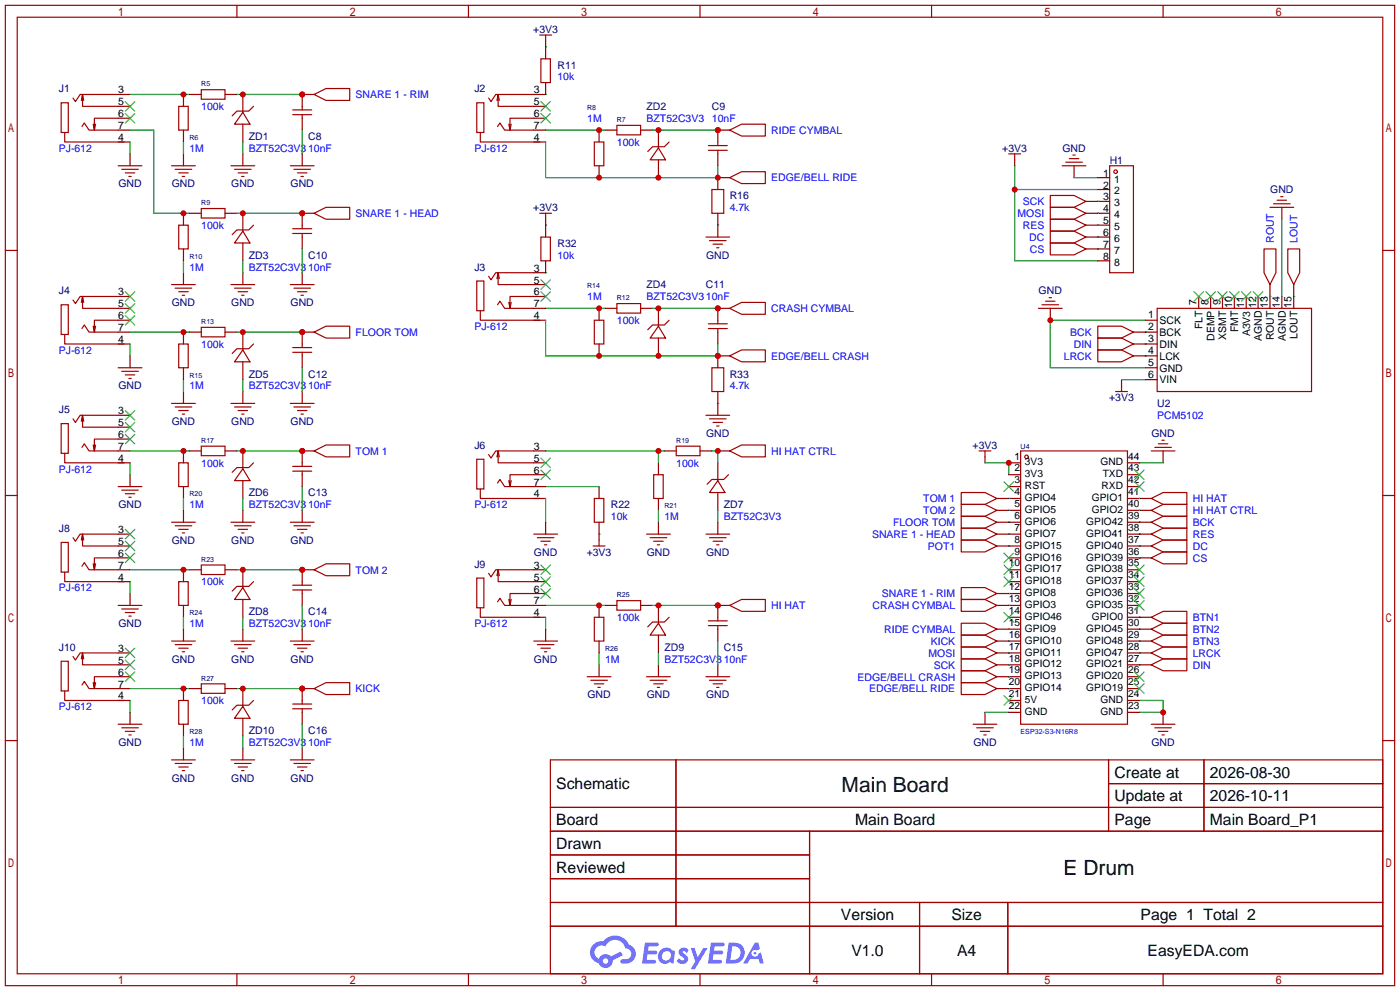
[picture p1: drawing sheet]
<svg xmlns="http://www.w3.org/2000/svg" width="299mm" height="212mm" viewBox="0 0 299 212" stroke-linecap="round" stroke-linejoin="round" font-family="sans-serif">
<g fill="none" stroke="#a10000" stroke-width=".25">
<path d="M1.1 1.1h297.2v209.6h-297.2zM3.7 3.7h292.1v204.5h-292.1zM50.7 1.1v2.6M100.2 1.1v2.6M149.7 1.1v2.6M199.3 1.1v2.6M248.8 1.1v2.6M1.1 53.5h2.6M295.8 53.5h2.5M1.1 105.9h2.6M295.8 105.9h2.5M1.1 158.3h2.6"/>
<path d="M295.8 158.3h2.5M117.7 162.4h178.1v45.8h-178.1zM117.7 172.6h178.1M117.7 177.7h178.1M144.6 162.4v35.6M173.2 177.7v30.5M237.1 162.4v15.3M237.1 167.5h58.7M257.5 162.4v15.3M117.7 182.8h55.5M117.7 192.9h178.1M117.7 187.8h55.5"/>
<path d="M117.7 198h178.1M196.7 192.9v15.3M215.6 192.9v15.3M50.7 208.2v2.5M100.2 208.2v2.5M149.7 208.2v2.5M199.3 208.2v2.5M248.8 208.2v2.5"/>
</g>
<g fill="#5487ff">
<path d="M145.5 202.8a1.3 1.3 0 0 1 1.8 .3l-.4 .6a.54 .54 0 0 0-.9-.2l.1 .2a1.28 1.28 0 0 1 .8 2 1.53 1.53 0 0 1-2.2-.3l.5-.6 .8 .5a.31 .31 0 0 0 .4-.3 .31 .31 0 0 0-.3-.3 1.12 1.12 0 0 1-.6-1.9z"/>
<path d="M147.7 202.7h.9l.7 1.9 1.1-1.9h.9l-2.7 4.5h-.9l1-1.7z"/>
<path d="M138 201.5h1.6a1.31 1.31 0 0 1 1.2 .2 .4 .4 0 0 1-.3 .6h-1.8l-.1 .9h1.6a.4 .4 0 0 1 .4 .4 .4 .4 0 0 1-.4 .4h-1.7l-.2 1.2h1.4a.46 .46 0 0 1 .5 .1 .46 .46 0 0 1 .1 .5l-.3 .2h-2.7z"/>
<path d="M152.1 201.5h1.6a1.32 1.32 0 0 1 1.3 .2 .39 .39 0 0 1-.4 .6h-1.7l-.2 .9h1.7a.4 .4 0 0 1 .3 .4 .4 .4 0 0 1-.4 .4h-1.7l-.2 1.2h1.4a.46 .46 0 0 1 .5 .1 .46 .46 0 0 1 .1 .5l-.3 .2h-2.7z"/>
<path d="M161.5 201.5h.7l.4 1.3-.7 .4a.75 .75 0 0 0-1.1 .3 .75 .75 0 0 0 .5 1 .75 .75 0 0 0 .9-.6l.6-.3 .6 2.4h-.9l-.2-1h-1.9l-.5 1h-.9z"/>
<path d="M155.9 201.5l-.7 4.5h1.5a2.27 2.27 0 0 0 2.6-2.3 2.27 2.27 0 0 0-2.7-2.2zM156.6 202.3a1.5 1.5 0 0 1 1.8 1.5 1.5 1.5 0 0 1-1.9 1.4h-.3z"/>
<path d="M141.3 203.1a1.6 1.6 0 0 0-.3 2.3 1.6 1.6 0 0 0 2.3 .2l.8 .4 .3-2.5-.2-.3h-.4a1.58 1.58 0 0 0-2.5-.1zM141.9 203.6a.98 .98 0 0 1 1.6 .5 .98 .98 0 0 1-1.1 1.2 .94 .94 0 0 1-.8-.6 .94 .94 0 0 1 .3-1.1z"/>
<path d="M126.9 201.9a2.37 2.37 0 0 0 1.2 4 1.54 1.54 0 0 0 1.7 1 1.54 1.54 0 0 0 1.3-1.6l2.1-1.1-.5-.8-2 1.1a1.57 1.57 0 0 0-2.6 .4 1.5 1.5 0 0 1-.8-2.1 1.5 1.5 0 0 1 2.2-.5 2.23 2.23 0 0 1 2.3-1.4 2.23 2.23 0 0 1 2 1.8 1.16 1.16 0 0 1 1.2 1.1 1.16 1.16 0 0 1-1 1.3h-.7a.47 .47 0 0 0-.6 .3 .47 .47 0 0 0 .4 .6 2.17 2.17 0 0 0 2.5-1 2.17 2.17 0 0 0-.3-2.7l-.8-.4a3.2 3.2 0 0 0-5.4-.7l-1.2 .1zM129 205.4a.58 .58 0 0 1 1.1 0 .58 .58 0 0 1-1.1 0z"/>
<circle cx="161.5" cy="203.8" r=".28"/>
</g>
<g fill="none" stroke="#a10000" stroke-width=".25">
<path d="M43.1 19.2h5v2h-5zM13.1 22h1.5v6.3h-1.5zM13.8 28.3v2.1h12.7M17.4 21.5l.3-1.3v2.5h7.6M17.5 27.1l.5-.8 1 1.5h6.3M17.7 20.2l.2 1.3M20.4 26.5l-.2 1.3M25.3 20.2h-8.2l-1 1.5-.5-.7M25.3 25.3h-5.1v2.5l-.3-1.3M36.7 35.4h5.1M37.5 36.2h3.5M38.2 22.7h2.1v5.1h-2.1z"/>
<path d="M38.2 37h2.1M39 37.7h.5M49.4 35.4h5.1M50.2 36.2h3.5M50.9 37h2.1M51.7 37.7h.5M62.1 35.4h5.1M62.9 36.2h3.5M63.6 37h2.1M64.4 37.7h.5M102 22h1.5v6.3h-1.5zM102.7 28.3v2.1h12.7"/>
<path d="M106.3 21.5l.3-1.3v2.5h7.6M106.4 27.1l.5-.8 1 1.5h6.3M106.6 20.2l.2 1.3M109.3 26.5l-.2 1.3M114.2 20.2h-8.2l-1 1.5-.5-.7M114.2 25.3h-5.1v2.5l-.3-1.3M127.1 30.4h2.1v5h-2.1zM132 26.8h5v2h-5zM38.2 48.1h2.1v5.1h-2.1zM43.1 44.6h5v2h-5zM106.3 59.6l.3-1.3v2.5h7.6M106.6 58.3l.2 1.3"/>
<path d="M114.2 58.3h-8.2l-1 1.5-.5-.7M13.1 65.2h1.5v6.3h-1.5zM13.8 71.5v2h12.7M17.4 64.6l.3-1.2v2.5h7.6M17.5 70.2l.5-.7 1 1.5h6.3M17.7 63.4l.2 1.2M20.4 69.7l-.2 1.3M25.3 63.4h-8.2l-1 1.5-.5-.8M25.3 68.5h-5.1v2.5l-.3-1.3M36.7 60.8h5.1M37.5 61.6h3.5M38.2 73.5h2.1v5.1h-2.1z"/>
<path d="M38.2 62.4h2.1M39 63.1h.5M43.1 70h5v2h-5zM49.4 60.8h5.1M50.2 61.6h3.5M50.9 62.4h2.1M51.7 63.1h.5M62.1 60.8h5.1M62.9 61.6h3.5M63.6 62.4h2.1M64.4 63.1h.5M102 60.1h1.5v6.3h-1.5z"/>
<path d="M102.7 66.4v2.1h12.7M106.4 65.2l.5-.8 1 1.5h6.3M109.3 64.6l-.2 1.3M114.2 63.4h-5.1v2.5l-.3-1.3M127.1 68.5h2.1v5h-2.1zM132 64.9h5v2h-5zM13.1 90.6h1.5v6.3h-1.5zM13.8 96.9v2h12.7M17.4 90l.3-1.2v2.5h7.6M17.5 95.6l.5-.7 1 1.5h6.3M17.7 88.8l.2 1.2M20.4 95.1l-.2 1.3"/>
<path d="M25.3 88.8h-8.2l-1 1.5-.5-.8M25.3 93.9h-5.1v2.5l-.3-1.3M36.7 86.2h5.1M37.5 87h3.5M38.2 98.9h2.1v5.1h-2.1zM38.2 87.8h2.1M39 88.5h.5M43.1 95.4h5v2h-5zM49.4 86.2h5.1M50.2 87h3.5M50.9 87.8h2.1M51.7 88.5h.5"/>
<path d="M62.1 86.2h5.1M62.9 87h3.5M63.6 87.8h2.1M64.4 88.5h.5M102 98.2h1.5v6.3h-1.5zM106.3 97.7l.3-1.3v2.5h7.6M106.6 96.4l.2 1.3M114.2 96.4h-8.2l-1 1.5-.5-.7M144.7 95.4h5v2h-5zM13.1 116h1.5v6.3h-1.5zM17.4 115.4l.3-1.2v2.5h7.6M17.7 114.2l.2 1.2"/>
<path d="M25.3 114.2h-8.2l-1 1.5-.5-.8M25.3 119.3h-5.1v2.5l-.3-1.3M36.7 111.6h5.1M37.5 112.4h3.5M38.2 113.2h2.1M39 113.9h.5M49.4 111.6h5.1M50.2 112.4h3.5M50.9 113.2h2.1M51.7 113.9h.5M62.1 111.6h5.1M62.9 112.4h3.5"/>
<path d="M63.6 113.2h2.1M64.4 113.9h.5M102.7 104.5v2.1h12.7M106.4 103.3l.5-.8 1 1.5h6.3M109.3 102.7l-.2 1.3M114.2 101.5h-5.1v2.5l-.3-1.3M138.3 114.2h5.1M139.1 114.9h3.5M139.8 101.5h2.1v5.1h-2.1zM139.8 115.7h2.1M140.6 116.5h.5M151 114.2h5.1"/>
<path d="M151.8 114.9h3.5M152.5 115.7h2.1M153.3 116.5h.5M13.8 122.3v2h12.7M17.5 121l.5-.7 1 1.5h6.3M17.7 139.6l.2 1.2M20.4 120.5l-.2 1.3M25.3 139.6h-8.2l-1 1.5-.5-.8M36.7 137h5.1M37.5 137.8h3.5M38.2 124.3h2.1v5.1h-2.1zM38.2 138.6h2.1"/>
<path d="M39 139.3h.5M43.1 120.8h5v2h-5zM49.4 137h5.1M50.2 137.8h3.5M50.9 138.6h2.1M51.7 139.3h.5M62.1 137h5.1M62.9 137.8h3.5M63.6 138.6h2.1M64.4 139.3h.5M102 123.6h1.5v6.3h-1.5zM102.7 129.9v2.1h12.7"/>
<path d="M106.3 123.1l.3-1.3v2.5h7.6M106.4 128.7l.5-.8 1 1.5h6.3M106.6 121.8l.2 1.3M109.3 128.1l-.2 1.3M114.2 121.8h-8.2l-1 1.5-.5-.7M114.2 126.9h-5.1v2.5l-.3-1.3M127.1 132h2.1v5h-2.1zM132 128.4h5v2h-5zM13.1 141.4h1.5v6.3h-1.5zM13.8 147.7v2h12.7M17.4 140.8l.3-1.2v2.5h7.6M17.5 146.4l.5-.7 1 1.5h6.3"/>
<path d="M20.4 145.9l-.2 1.3M25.3 144.7h-5.1v2.5l-.3-1.3M38.2 149.7h2.1v5.1h-2.1zM43.1 146.2h5v2h-5zM125.6 144.7h5.1M126.4 145.4h3.5M127.1 146.2h2.1M127.9 146.9h.5M138.3 144.7h5.1M139.1 145.4h3.5M139.8 146.2h2.1M140.6 146.9h.5"/>
<path d="M151 144.7h5.1M151.8 145.4h3.5M152.5 146.2h2.1M153.3 146.9h.5M36.7 162.4h5.1M37.5 163.2h3.5M38.2 164h2.1M39 164.7h.5M49.4 162.4h5.1M50.2 163.2h3.5M50.9 164h2.1M51.7 164.7h.5"/>
<path d="M62.1 162.4h5.1M62.9 163.2h3.5M63.6 164h2.1M64.4 164.7h.5"/>
</g>
<g fill="none" stroke="#870000" stroke-width=".25">
<path d="M25.3 27.8h2.5M25.3 20.2h2.5M25.3 30.4h2.5M25.3 22.7h2.5M25.3 25.3h2.5M39.2 20.2v2.5M39.2 27.8v2.6M39.2 32.9v2.5M40.5 20.2h2.6M48.1 20.2h2.6M51.9 32.9v2.5M64.6 32.9v2.5"/>
<path d="M114.2 27.8h2.5M114.2 20.2h2.5M114.2 30.4h2.5M114.2 22.7h2.5M114.2 25.3h2.5M128.1 27.8v2.6M128.1 35.4v2.6M129.4 27.8h2.6M137 27.8h2.6M39.2 45.6v2.5M39.2 53.2v2.6M39.2 58.3v2.5"/>
<path d="M40.5 45.6h2.6M48.1 45.6h2.6M51.9 58.3v2.5M64.6 58.3v2.5M114.2 58.3h2.5M25.3 65.9h2.5M25.3 71h2.5M25.3 73.5h2.5M25.3 63.4h2.5M25.3 68.5h2.5M39.2 71v2.5M39.2 78.6v2.6"/>
<path d="M40.5 71h2.6M48.1 71h2.6M114.2 65.9h2.5M114.2 63.4h2.5M114.2 68.5h2.5M114.2 60.8h2.5M128.1 65.9v2.6M128.1 73.5v2.6M129.4 65.9h2.6M137 65.9h2.6M25.3 96.4h2.5M25.3 98.9h2.5"/>
<path d="M25.3 88.8h2.5M25.3 91.3h2.5M25.3 93.9h2.5M39.2 83.7v2.5M39.2 96.4v2.5M40.5 96.4h2.6M48.1 96.4h2.6M51.9 83.7v2.5M64.6 83.7v2.5M114.2 96.4h2.5M114.2 98.9h2.5M140.8 98.9v2.6"/>
<path d="M142.1 96.4h2.6M149.7 96.4h2.6M25.3 114.2h2.5M25.3 116.7h2.5M25.3 119.3h2.5M39.2 104v2.6M39.2 109.1v2.5M51.9 109.1v2.5M64.6 109.1v2.5M114.2 106.6h2.5M114.2 101.5h2.5M114.2 104h2.5"/>
<path d="M140.8 106.6v2.5M140.8 111.6v2.6M153.5 111.6v2.6M25.3 121.8h2.5M25.3 139.6h2.5M25.3 124.3h2.5M39.2 121.8v2.5M39.2 129.4v2.6M39.2 134.5v2.5M40.5 121.8h2.6M48.1 121.8h2.6M51.9 134.5v2.5"/>
<path d="M64.6 134.5v2.5M114.2 121.8h2.5M114.2 129.4h2.5M114.2 124.3h2.5M114.2 132h2.5M114.2 126.9h2.5M128.1 129.4v2.6M128.1 137v2.6M129.4 129.4h2.6M137 129.4h2.6M25.3 147.2h2.5M25.3 149.7h2.5"/>
<path d="M25.3 142.1h2.5M25.3 144.7h2.5M39.2 147.2v2.5M39.2 154.8v2.6M39.2 159.9v2.5M40.5 147.2h2.6M48.1 147.2h2.6M51.9 159.9v2.5M64.6 159.9v2.5M128.1 142.1v2.6M140.8 142.1v2.6M153.5 142.1v2.6"/>
</g>
<g fill="none" stroke="#3c3" stroke-width=".25">
<path d="M26.8 21.7l2 2M26.8 24.3l2 2M28.8 21.7l-2 2M28.8 24.3l-2 2M115.7 21.7l2 2M115.7 24.3l2 2M117.7 21.7l-2 2M117.7 24.3l-2 2M115.7 59.8l2 2M117.7 59.8l-2 2M26.8 62.4l2 2M26.8 64.9l2 2"/>
<path d="M26.8 67.4l2 2.1M28.8 62.4l-2 2M28.8 64.9l-2 2M28.8 67.4l-2 2.1M115.7 62.4l2 2M117.7 62.4l-2 2M26.8 87.8l2 2M26.8 90.3l2 2M26.8 92.8l2 2.1M28.8 87.8l-2 2M28.8 90.3l-2 2M28.8 92.8l-2 2.1"/>
<path d="M115.7 97.9l2 2M117.7 97.9l-2 2M26.8 113.2l2 2M26.8 115.7l2 2M26.8 118.2l2 2.1M28.8 113.2l-2 2M28.8 115.7l-2 2M28.8 118.2l-2 2.1M115.7 100.5l2 2M117.7 100.5l-2 2M26.8 138.6l2 2M28.8 138.6l-2 2"/>
<path d="M115.7 120.8l2 2M115.7 123.3l2 2M115.7 125.9l2 2M117.7 120.8l-2 2M117.7 123.3l-2 2M117.7 125.9l-2 2M26.8 141.1l2 2M26.8 143.6l2 2.1M28.8 141.1l-2 2M28.8 143.6l-2 2.1"/>
</g>
<path d="M39.2 30.4v2.5M39.2 55.8v2.5M39.2 81.2v2.5M39.2 106.6v2.5M140.8 109.1v2.5M39.2 132v2.5M128.1 139.6v2.5M27.8 147.2h12.7M39.2 157.4v2.5" fill="none" stroke="#008700" stroke-width=".25"/>
<circle cx="39.2" cy="147.2" r=".63" fill="#c00"/>
<path d="M116.7 96.4h25.4M140.8 96.4v2.5" fill="none" stroke="#008700" stroke-width=".25"/>
<circle cx="140.8" cy="96.4" r=".63" fill="#c00"/>
<path d="M27.8 27.8h5.1v17.8h7.6" fill="none" stroke="#008700" stroke-width=".25"/>
<circle cx="39.2" cy="45.6" r=".63" fill="#c00"/>
<path d="M27.8 121.8h12.7" fill="none" stroke="#008700" stroke-width=".25"/>
<circle cx="39.2" cy="121.8" r=".63" fill="#c00"/>
<path d="M116.7 129.4h12.7" fill="none" stroke="#008700" stroke-width=".25"/>
<circle cx="128.1" cy="129.4" r=".63" fill="#c00"/>
<path d="M27.8 71h12.7" fill="none" stroke="#008700" stroke-width=".25"/>
<circle cx="39.2" cy="71" r=".63" fill="#c00"/>
<path d="M116.7 65.9h12.7" fill="none" stroke="#008700" stroke-width=".25"/>
<circle cx="128.1" cy="65.9" r=".63" fill="#c00"/>
<path d="M27.8 20.2h12.7" fill="none" stroke="#008700" stroke-width=".25"/>
<circle cx="39.2" cy="20.2" r=".63" fill="#c00"/>
<path d="M27.8 96.4h12.7" fill="none" stroke="#008700" stroke-width=".25"/>
<circle cx="39.2" cy="96.4" r=".63" fill="#c00"/>
<path d="M116.7 27.8h12.7" fill="none" stroke="#008700" stroke-width=".25"/>
<circle cx="128.1" cy="27.8" r=".63" fill="#c00"/>
<g fill="none" stroke="#870000" stroke-width=".25">
<path d="M51.9 20.2v3.8M51.9 26.5v3.9M140.8 27.8v3.8M140.8 34.2v3.8M51.9 45.6v3.8M51.9 51.9v3.9M51.9 71v3.8M51.9 77.3v3.9M140.8 65.9v3.8M140.8 72.3v3.8M51.9 96.4v3.8M153.5 98.9v3.8"/>
<path d="M51.9 102.7v3.9M153.5 105.3v3.8M51.9 121.8v3.8M51.9 128.1v3.9M140.8 129.4v3.8M140.8 135.8v3.8M51.9 147.2v3.8M51.9 153.5v3.9"/>
</g>
<g fill="none" stroke="#a10000" stroke-width=".25">
<path d="M51.9 24l1.6 2.5h-3.3zM54.2 22.7l-1 1h-2.5l-1 1.1M140.8 31.6l1.6 2.6h-3.3zM143.1 30.4l-1 1h-2.5l-1 1M51.9 49.4l1.6 2.5h-3.3zM54.2 48.1l-1 1h-2.5l-1 1.1M51.9 74.8l1.6 2.5h-3.3zM54.2 73.5l-1 1h-2.5l-1 1.1M140.8 69.7l1.6 2.6h-3.3zM143.1 68.5l-1 1h-2.5l-1 1M54.2 98.9l-1 1h-2.5l-1 1.1M51.9 100.2l1.6 2.5h-3.3z"/>
<path d="M153.5 102.7l1.6 2.6h-3.3zM155.8 101.5l-1 1h-2.5l-1 1M51.9 125.6l1.6 2.5h-3.3zM54.2 124.3l-1 1h-2.5l-1 1.1M140.8 133.2l1.6 2.6h-3.3zM143.1 132l-1 1h-2.5l-1 1M51.9 151l1.6 2.5h-3.3zM54.2 149.7l-1 1h-2.5l-1 1.1"/>
</g>
<path d="M139.6 129.4h13.9" fill="none" stroke="#008700" stroke-width=".25"/>
<g fill="#c00">
<circle cx="140.8" cy="129.4" r=".63"/>
<circle cx="153.5" cy="129.4" r=".63"/>
</g>
<path d="M139.6 27.8h13.9" fill="none" stroke="#008700" stroke-width=".25"/>
<g fill="#c00">
<circle cx="140.8" cy="27.8" r=".63"/>
<circle cx="153.5" cy="27.8" r=".63"/>
</g>
<path d="M139.6 65.9h13.9" fill="none" stroke="#008700" stroke-width=".25"/>
<g fill="#c00">
<circle cx="140.8" cy="65.9" r=".63"/>
<circle cx="153.5" cy="65.9" r=".63"/>
</g>
<path d="M152.3 96.4h1.2v2.5M50.7 147.2h13.9" fill="none" stroke="#008700" stroke-width=".25"/>
<g fill="#c00">
<circle cx="51.9" cy="147.2" r=".63"/>
<circle cx="64.6" cy="147.2" r=".63"/>
</g>
<path d="M50.7 96.4h13.9" fill="none" stroke="#008700" stroke-width=".25"/>
<g fill="#c00">
<circle cx="51.9" cy="96.4" r=".63"/>
<circle cx="64.6" cy="96.4" r=".63"/>
</g>
<path d="M50.7 71h13.9" fill="none" stroke="#008700" stroke-width=".25"/>
<g fill="#c00">
<circle cx="51.9" cy="71" r=".63"/>
<circle cx="64.6" cy="71" r=".63"/>
</g>
<path d="M50.7 45.6h13.9" fill="none" stroke="#008700" stroke-width=".25"/>
<g fill="#c00">
<circle cx="51.9" cy="45.6" r=".63"/>
<circle cx="64.6" cy="45.6" r=".63"/>
</g>
<path d="M50.7 20.2h13.9" fill="none" stroke="#008700" stroke-width=".25"/>
<g fill="#c00">
<circle cx="51.9" cy="20.2" r=".63"/>
<circle cx="64.6" cy="20.2" r=".63"/>
</g>
<path d="M50.7 121.8h13.9" fill="none" stroke="#008700" stroke-width=".25"/>
<g fill="#c00">
<circle cx="51.9" cy="121.8" r=".63"/>
<circle cx="64.6" cy="121.8" r=".63"/>
</g>
<g fill="none" stroke="#008700" stroke-width=".25">
<path d="M51.9 30.4v2.5M64.6 27.8v5.1M51.9 55.8v2.5M64.6 53.2v5.1M64.6 78.6v5.1M51.9 81.2v2.5M51.9 106.6v2.5M64.6 104v5.1M153.5 109.1v2.5M51.9 132v2.5M64.6 129.4v5.1M140.8 139.6v2.5"/>
<path d="M153.5 137v5.1M51.9 157.4v2.5M64.6 154.8v5.1"/>
</g>
<g fill="none" stroke="#a10000" stroke-width=".25">
<path d="M62.6 24.5h4.1M62.6 23.5h4.1M64.6 22.7v.8M64.6 24.5v.8M151.5 32.1h4.1M151.5 31.1h4.1M153.5 30.4v.7M153.5 32.1v.8M156.1 38l2.5-1.3h5.1v2.5h-5.1zM62.6 49.9h4.1M62.6 48.9h4.1M64.6 48.1v.8"/>
<path d="M64.6 49.9v.8M62.6 75.3h4.1M62.6 74.3h4.1M64.6 73.5v.8M64.6 75.3v.8M151.5 70.2h4.1M151.5 69.2h4.1M153.5 68.5v.7M153.5 70.2v.8M62.6 99.7h4.1M64.6 98.9v.8M62.6 100.7h4.1"/>
<path d="M64.6 100.7v.8M205.6 112.9h5.1l2.5 1.3-2.5 1.2h-5.1zM62.6 126.1h4.1M62.6 125.1h4.1M64.6 124.3v.8M64.6 126.1v.8M151.5 133.7h4.1M151.5 132.7h4.1M153.5 132v.7M153.5 133.7v.8M205.6 135.8h5.1l2.5 1.2-2.5 1.3h-5.1zM62.6 151.5h4.1"/>
<path d="M62.6 150.5h4.1M64.6 149.7v.8M64.6 151.5v.8M205.6 143.4h5.1l2.5 1.3-2.5 1.2h-5.1zM205.6 145.9h5.1l2.5 1.3-2.5 1.3h-5.1z"/>
</g>
<g fill="none" stroke="#870000" stroke-width=".25">
<path d="M64.6 20.2v2.5M64.6 25.3v2.5M153.5 27.8v2.6M153.5 32.9v2.5M153.5 38h2.6M64.6 45.6v2.5M64.6 50.7v2.5M64.6 71v2.5M64.6 76.1v2.5M153.5 65.9v2.6M153.5 71v2.5M64.6 96.4v2.5"/>
<path d="M64.6 101.5v2.5M213.2 114.2h2.6M64.6 121.8v2.5M64.6 126.9v2.5M153.5 129.4v2.6M153.5 134.5v2.5M213.2 137h2.6M64.6 152.3v2.5M67.2 147.2h-2.6v2.5M213.2 144.7h2.6M213.2 147.2h2.6"/>
</g>
<circle cx="64.6" cy="147.2" r=".63" fill="#c00"/>
<path d="M205.6 133.2h5.1l2.5 1.3-2.5 1.3h-5.1zM67.2 147.2l2.5-1.3h5.1v2.6h-5.1z" fill="none" stroke="#a10000" stroke-width=".25"/>
<path d="M64.6 121.8h2.6M213.2 134.5h2.6" fill="none" stroke="#870000" stroke-width=".25"/>
<circle cx="64.6" cy="121.8" r=".63" fill="#c00"/>
<path d="M205.6 105.3h5.1l2.5 1.3-2.5 1.2h-5.1zM205.6 110.4h5.1l2.5 1.2-2.5 1.3h-5.1zM67.2 121.8l2.5-1.3h5.1v2.6h-5.1zM205.6 128.1h5.1l2.5 1.3-2.5 1.3h-5.1z" fill="none" stroke="#a10000" stroke-width=".25"/>
<path d="M64.6 96.4h2.6M213.2 106.6h2.6M213.2 111.6h2.6M213.2 129.4h2.6" fill="none" stroke="#870000" stroke-width=".25"/>
<circle cx="64.6" cy="96.4" r=".63" fill="#c00"/>
<path d="M67.2 96.4l2.5-1.3h5.1v2.6h-5.1zM205.6 125.6h5.1l2.5 1.3-2.5 1.2h-5.1z" fill="none" stroke="#a10000" stroke-width=".25"/>
<path d="M153.5 129.4h2.6M213.2 126.9h2.6" fill="none" stroke="#870000" stroke-width=".25"/>
<circle cx="153.5" cy="129.4" r=".63" fill="#c00"/>
<path d="M156.1 129.4l2.5-1.3h5.1v2.6h-5.1z" fill="none" stroke="#a10000" stroke-width=".25"/>
<path d="M153.5 65.9h2.6" fill="none" stroke="#870000" stroke-width=".25"/>
<circle cx="153.5" cy="65.9" r=".63" fill="#c00"/>
<path d="M156.1 65.9l2.5-1.3h5.1v2.6h-5.1z" fill="none" stroke="#a10000" stroke-width=".25"/>
<path d="M153.5 27.8h2.6" fill="none" stroke="#870000" stroke-width=".25"/>
<circle cx="153.5" cy="27.8" r=".63" fill="#c00"/>
<path d="M156.1 27.8l2.5-1.3h5.1v2.6h-5.1zM156.1 76.1l2.5-1.3h5.1v2.5h-5.1z" fill="none" stroke="#a10000" stroke-width=".25"/>
<path d="M64.6 71h2.6M153.5 76.1h2.6" fill="none" stroke="#870000" stroke-width=".25"/>
<circle cx="64.6" cy="71" r=".63" fill="#c00"/>
<path d="M67.2 71l2.5-1.3h5.1v2.6h-5.1z" fill="none" stroke="#a10000" stroke-width=".25"/>
<path d="M64.6 45.6h2.6" fill="none" stroke="#870000" stroke-width=".25"/>
<circle cx="64.6" cy="45.6" r=".63" fill="#c00"/>
<path d="M67.2 45.6l2.5-1.3h5.1v2.6h-5.1z" fill="none" stroke="#a10000" stroke-width=".25"/>
<path d="M64.6 20.2h2.6" fill="none" stroke="#870000" stroke-width=".25"/>
<circle cx="64.6" cy="20.2" r=".63" fill="#c00"/>
<g fill="none" stroke="#a10000" stroke-width=".25">
<path d="M25.3 35.4h5.1M26 36.2h3.6M26.8 37h2M27.6 37.7h.5M67.2 20.2l2.5-1.3h5.1v2.6h-5.1zM151 50.7h5.1M151.8 51.4h3.5M152.5 52.2h2.1M153.3 53h.5M25.3 78.6h5.1M26 79.4h3.6M26.8 80.1h2"/>
<path d="M27.6 80.9h.5M25.3 104h5.1M26 104.8h3.6M26.8 105.5h2M27.6 106.3h.5M114.2 114.2h5.1M114.9 114.9h3.6M115.7 115.7h2M116.5 116.5h.5M205.6 107.8h5.1l2.5 1.3-2.5 1.3h-5.1zM25.3 129.4h5.1M26 130.2h3.6"/>
<path d="M26.8 130.9h2M27.6 131.7h.5M114.2 137h5.1M114.9 137.8h3.6M115.7 138.6h2M116.5 139.3h.5M25.3 154.8h5.1M26 155.6h3.6M26.8 156.3h2M27.6 157.1h.5"/>
</g>
<path d="M27.8 32.9v2.5M153.5 48.1v2.6M27.8 76.1v2.5M27.8 101.5v2.5M116.7 111.6v2.6M213.2 109.1h2.6M27.8 126.9v2.5M116.7 134.5v2.5M27.8 152.3v2.5" fill="none" stroke="#870000" stroke-width=".25"/>
<path d="M116.7 68.5v7.6h36.8v-2.6M116.7 106.6v5M116.7 132v2.5M27.8 149.7v2.6" fill="none" stroke="#008700" stroke-width=".25"/>
<g fill="#c00">
<circle cx="153.5" cy="76.1" r=".63"/>
<circle cx="140.8" cy="76.1" r=".63"/>
<circle cx="128.1" cy="76.1" r=".63"/>
</g>
<path d="M27.8 30.4v2.5M27.8 73.5v2.6M27.8 98.9v2.6M27.8 124.3v2.6" fill="none" stroke="#008700" stroke-width=".25"/>
<path d="M153.5 96.4h2.6M213.2 116.7h2.6" fill="none" stroke="#870000" stroke-width=".25"/>
<path d="M205.6 115.4h5.1l2.5 1.3-2.5 1.3h-5.1z" fill="none" stroke="#a10000" stroke-width=".25"/>
<circle cx="153.5" cy="96.4" r=".63" fill="#c00"/>
<g fill="none" stroke="#a10000" stroke-width=".25">
<path d="M156.1 96.4l2.5-1.3h5.1v2.6h-5.1zM246.3 96.4h5M247 95.6h3.6M247.8 94.9h2M248.5 94.1h.5M246.3 109.1l2.5-1.3h5.1v2.6h-5.1zM246.3 106.6l2.5-1.3h5.1v2.5h-5.1zM208.2 154.8h5M208.9 155.6h3.6M209.7 156.3h2M210.4 157.1h.5M246.3 154.8h5"/>
<path d="M247 155.6h3.6M247.8 156.3h2M248.5 157.1h.5"/>
</g>
<path d="M248.8 96.4v2.5M243.7 109.1h2.6M243.7 106.6h2.6M210.7 152.3v2.5M248.8 152.3v2.5" fill="none" stroke="#870000" stroke-width=".25"/>
<path d="M243.7 98.9h5.1M210.7 152.3h5.1M243.7 149.7h5.1v2.6h-5.1" fill="none" stroke="#008700" stroke-width=".25"/>
<circle cx="248.8" cy="152.3" r=".63" fill="#c00"/>
<path d="M116.7 8.8v3.8M116.7 17.7v2.5M153.5 38v2.5M217 34.2v1.2M116.7 46.9v3.8M116.7 55.8v2.5M153.5 45.6v2.5M153.5 76.1v2.5M210.7 97.7v1.2M239.9 81.2v1.2M128.1 104v2.6M128.1 111.6v3.8" fill="none" stroke="#870000" stroke-width=".25"/>
<g fill="none" stroke="#a10000" stroke-width=".25">
<path d="M115.4 7.5h2.6M115.7 12.6h2v5.1h-2zM116.7 7.5v1.3M215.8 32.9h2.5M217 32.9v1.3M115.4 45.6h2.6M115.7 50.7h2v5.1h-2zM116.7 45.6v1.3M152.3 40.5h2.5v5.1h-2.5zM152.3 78.6h2.5v5.1h-2.5zM209.4 96.4h2.6M210.7 96.4v1.3"/>
<path d="M238.6 83.7h2.6M239.9 82.4v1.3M126.9 116.7h2.5M127.1 106.6h2.1v5h-2.1zM128.1 115.4v1.3"/>
</g>
<path d="M116.7 48.1h.1M116.7 58.3h.1M210.7 98.9h5.1v2.6M116.7 104h11.4M128.1 114.2h.1" fill="none" stroke="#008700" stroke-width=".25"/>
<circle cx="153.5" cy="76.1" r=".63" fill="#c00"/>
<path d="M224.7 65.9v2.6M153.5 83.7v5.1" fill="none" stroke="#870000" stroke-width=".25"/>
<path d="M222.1 65.9h5.1M222.9 65.2h3.5M223.6 64.4h2.1M224.4 63.6h.5M151 88.8h5.1M151.8 89.5h3.5M152.5 90.3h2.1M153.3 91.1h.5" fill="none" stroke="#a10000" stroke-width=".25"/>
<path d="M245 68.5h-20.3v10.1h20.3M153.5 86.2h.1M239.9 81.2h5.1" fill="none" stroke="#008700" stroke-width=".25"/>
<circle cx="224.7" cy="68.5" r=".63" fill="#c00"/>
<path d="M229.7 35.4v2.6M242.4 71h2.6M242.4 73.5h2.6M242.4 76.1h2.6M243.7 111.6h2.6M243.7 137h2.6M243.7 134.5h2.6M243.7 132h2.6M243.7 139.6h2.6M243.7 142.1h2.6" fill="none" stroke="#870000" stroke-width=".25"/>
<g fill="none" stroke="#a10000" stroke-width=".25">
<path d="M227.2 35.4h5.1M228 34.7h3.5M228.7 33.9h2.1M229.5 33.1h.5M234.8 69.7h5.1l2.5 1.3-2.5 1.3h-5.1zM234.8 72.3h5.1l2.5 1.2-2.5 1.3h-5.1zM234.8 74.8h5.1l2.5 1.3-2.5 1.2h-5.1zM246.3 111.6l2.5-1.2h5.1v2.5h-5.1zM246.3 137l2.5-1.2h5.1v2.5h-5.1zM246.3 134.5l2.5-1.3h5.1v2.6h-5.1zM246.3 132l2.5-1.3h5.1v2.5h-5.1zM246.3 139.6l2.5-1.3h5.1v2.5h-5.1z"/>
<path d="M246.3 142.1l2.5-1.3h5.1v2.6h-5.1z"/>
</g>
<path d="M217 35.4v20.4h17.8M229.7 38h5.1M217 40.5h17.8" fill="none" stroke="#008700" stroke-width=".25"/>
<circle cx="217" cy="40.5" r=".63" fill="#c00"/>
<path d="M232.3 43.1h2.5M232.3 45.6h2.5M232.3 48.1h2.5M232.3 50.7h2.5M232.3 53.2h2.5M271.7 60.8v2.6M276.7 60.8v2.6M243.7 114.2h2.6M243.7 116.7h2.6M243.7 119.3h2.6M213.2 139.6h2.6M213.2 142.1h2.6" fill="none" stroke="#870000" stroke-width=".25"/>
<path d="M224.7 41.8h5l2.6 1.3-2.6 1.2h-5zM224.7 44.3h5l2.6 1.3-2.6 1.3h-5zM224.7 46.9h5l2.6 1.2-2.6 1.3h-5zM224.7 49.4h5l2.6 1.3-2.6 1.2h-5zM224.7 51.9h5l2.6 1.3-2.6 1.3h-5zM270.4 53.2h2.5v5.1l-1.2 2.5-1.3-2.5zM275.5 53.2h2.5v5.1l-1.3 2.5-1.2-2.5zM246.3 114.2l2.5-1.3h5.1v2.5h-5.1zM246.3 116.7l2.5-1.3h5.1v2.6h-5.1zM246.3 119.3l2.5-1.3h5.1v2.5h-5.1zM205.6 138.3h5.1l2.5 1.3-2.5 1.2h-5.1zM205.6 140.8h5.1l2.5 1.3-2.5 1.3h-5.1z" fill="none" stroke="#a10000" stroke-width=".25"/>
<path d="M116.7 30.4v7.6h36.8v-2.6" fill="none" stroke="#008700" stroke-width=".25"/>
<g fill="#c00">
<circle cx="153.5" cy="38" r=".63"/>
<circle cx="140.8" cy="38" r=".63"/>
<circle cx="128.1" cy="38" r=".63"/>
</g>
<path d="M116.7 10h.1M116.7 20.2h.1M153.5 48.1h.1" fill="none" stroke="#008700" stroke-width=".25"/>
<g fill="none" stroke="#a10000" stroke-width=".25">
<path d="M218.3 96.4h22.9v58.4h-22.9z"/>
<circle cx="219.6" cy="97.7" r=".38"/>
</g>
<path d="M215.8 98.9h2.5" fill="none" stroke="#870000" stroke-width=".25"/>
<circle cx="215.8" cy="98.9" r=".63" fill="#c00"/>
<g fill="none" stroke="#870000" stroke-width=".25">
<path d="M234.8 38h2.6M234.8 40.5h2.6M234.8 43.1h2.6M234.8 45.6h2.6M234.8 48.1h2.6M234.8 50.7h2.6M234.8 53.2h2.6M234.8 55.8h2.6M274.2 44.3v2.6M245 68.5h2.5M245 71h2.5M245 73.5h2.5"/>
<path d="M245 76.1h2.5M245 78.6h2.5M256.4 63.4v2.5M259 63.4v2.5M261.5 63.4v2.5M264 63.4v2.5M266.6 63.4v2.5M269.1 63.4v2.5M271.7 63.4v2.5M274.2 63.4v2.5M276.7 63.4v2.5M241.2 98.9h2.5"/>
<path d="M245 81.2h2.5M215.8 101.5h2.5M215.8 104h2.5M215.8 106.6h2.5M215.8 109.1h2.5M215.8 111.6h2.5M215.8 114.2h2.5M215.8 116.7h2.5M215.8 119.3h2.5M241.2 101.5h2.5M241.2 104h2.5M241.2 106.6h2.5"/>
<path d="M241.2 109.1h2.5M241.2 111.6h2.5M241.2 114.2h2.5M241.2 116.7h2.5M241.2 119.3h2.5M215.8 121.8h2.5M215.8 124.3h2.5M215.8 126.9h2.5M215.8 129.4h2.5M215.8 132h2.5M215.8 134.5h2.5M215.8 137h2.5"/>
<path d="M215.8 139.6h2.5M241.2 121.8h2.5M241.2 124.3h2.5M241.2 126.9h2.5M241.2 129.4h2.5M241.2 132h2.5M241.2 134.5h2.5M241.2 137h2.5M241.2 139.6h2.5M215.8 142.1h2.5M215.8 144.7h2.5M215.8 147.2h2.5"/>
<path d="M215.8 149.7h2.5M215.8 152.3h2.5M241.2 142.1h2.5M241.2 144.7h2.5M241.2 147.2h2.5M241.2 149.7h2.5M241.2 152.3h2.5"/>
</g>
<g fill="none" stroke="#3c3" stroke-width=".25">
<path d="M255.4 62.4l2 2M257.4 62.4l-2 2M257.9 62.4l2.1 2M260 62.4l-2.1 2M260.5 62.4l2 2M262.5 62.4l-2 2M263 62.4l2 2M265 62.4l-2 2M265.6 62.4l2 2M267.6 62.4l-2 2M268.1 62.4l2 2M270.1 62.4l-2 2"/>
<path d="M214.8 103l2 2M214.8 118.2l2 2.1M216.8 103l-2 2M216.8 118.2l-2 2.1M242.7 103l2 2M242.7 100.5l2 2M244.7 103l-2 2M244.7 100.5l-2 2M214.8 120.8l2 2M214.8 123.3l2 2M214.8 130.9l2 2.1M216.8 120.8l-2 2"/>
<path d="M216.8 123.3l-2 2M216.8 130.9l-2 2.1M242.7 128.4l2 2M242.7 125.9l2 2M242.7 123.3l2 2M242.7 120.8l2 2M244.7 120.8l-2 2M244.7 128.4l-2 2M244.7 125.9l-2 2M244.7 123.3l-2 2M214.8 148.7l2 2M216.8 148.7l-2 2"/>
<path d="M242.7 146.2l2 2M242.7 143.6l2 2.1M244.7 146.2l-2 2M244.7 143.6l-2 2.1"/>
</g>
<g fill="none" stroke="#008700" stroke-width=".25">
<path d="M234.8 43.1h.1M234.8 45.6h.1M234.8 48.1h.1M234.8 50.7h.1M234.8 53.2h.1M274.2 46.9v16.5M245 71h.1M245 73.5h.1M245 76.1h.1M271.7 63.4h.1M276.7 63.4h.1M215.8 114.2h.1"/>
<path d="M215.8 111.6h.1M215.8 106.6h.1M215.8 109.1h.1M215.8 116.7h.1M243.7 106.6h.1M243.7 109.1h.1M243.7 114.2h.1M243.7 116.7h.1M243.7 119.3h.1M243.7 111.6h.1M215.8 126.9h.1M215.8 137h.1"/>
<path d="M215.8 134.5h.1M215.8 129.4h.1M215.8 139.6h.1M243.7 132h.1M243.7 134.5h.1M243.7 137h.1M243.7 139.6h.1M215.8 147.2h.1M215.8 144.7h.1M215.8 142.1h.1M243.7 142.1h.1"/>
</g>
<g fill="none" stroke="#a10000" stroke-width=".25">
<path d="M237.4 35.4h5v22.9h-5zM271.7 44.3h5M272.4 43.6h3.6M273.2 42.8h2M273.9 42h.5M247.5 65.9h33v17.8h-33z"/>
<circle cx="238.6" cy="36.7" r=".38"/>
</g>
<g font-size="4.5">
<text x="180" y="169.3">Main Board</text>
<text x="227.5" y="187.1">E Drum</text>
</g>
<g font-size="3.4">
<text x="238.4" y="166.2">Create at</text>
<text x="258.8" y="166.2">2026-08-30</text>
<text x="119" y="168.7">Schematic</text>
<text x="238.4" y="171.3">Update at</text>
<text x="258.8" y="171.3">2026-10-11</text>
<text x="119" y="176.4">Board</text>
<text x="182.9" y="176.4">Main Board</text>
<text x="238.4" y="176.4">Page</text>
<text x="258.8" y="176.4">Main Board_P1</text>
<text x="119" y="181.4">Drawn</text>
<text x="119" y="186.5">Reviewed</text>
<text x="179.9" y="196.7">Version</text>
<text x="203.5" y="196.7">Size</text>
<text x="244" y="196.7">Page 1 Total 2</text>
<text x="182.1" y="204.3">V1.0</text>
<text x="204.7" y="204.3">A4</text>
<text x="245.5" y="204.3">EasyEDA.com</text>
</g>
<g font-size="2.2" fill="#000080">
<text x="114.1" y="7">+3V3</text>
<text x="119.3" y="14.7">R11</text>
<text x="12.6" y="19.7">J1</text>
<text x="101.5" y="19.7">J2</text>
<text x="138.3" y="23.6">ZD2</text>
<text x="152.3" y="23.6">C9</text>
<text x="53.2" y="29.9">ZD1</text>
<text x="65.9" y="29.9">C8</text>
<text x="214.4" y="32.4">+3V3</text>
<text x="227.3" y="32.4">GND</text>
<text x="237.4" y="35">H1</text>
<text x="25.3" y="40.1">GND</text>
<text x="36.8" y="40.1">GND</text>
<text x="49.5" y="40.1">GND</text>
<text x="62.2" y="40.1">GND</text>
<text x="271.7" y="41.3">GND</text>
<text x="114.1" y="45.1">+3V3</text>
<text x="156.1" y="42.6">R16</text>
<text x="119.3" y="52.8">R32</text>
<text x="53.2" y="55.3">ZD3</text>
<text x="65.9" y="55.3">C10</text>
<text x="101.5" y="57.8">J3</text>
<text x="151.1" y="55.3">GND</text>
<text x="12.6" y="62.9">J4</text>
<text x="36.8" y="65.5">GND</text>
<text x="49.5" y="65.5">GND</text>
<text x="62.2" y="65.5">GND</text>
<text x="138.3" y="61.7">ZD4</text>
<text x="151" y="61.7">C11</text>
<text x="222.2" y="62.9">GND</text>
<text x="25.3" y="83.2">GND</text>
<text x="53.2" y="80.7">ZD5</text>
<text x="65.9" y="80.7">C12</text>
<text x="156.1" y="80.7">R33</text>
<text x="12.6" y="88.3">J5</text>
<text x="237.3" y="85.8">+3V3</text>
<text x="247.5" y="87.1">U2</text>
<text x="36.8" y="90.9">GND</text>
<text x="49.5" y="90.9">GND</text>
<text x="62.2" y="90.9">GND</text>
<text x="101.5" y="95.9">J6</text>
<text x="151.1" y="93.4">GND</text>
<text x="208" y="95.9">+3V3</text>
<text x="246.3" y="93.4">GND</text>
<text x="53.2" y="106.1">ZD6</text>
<text x="65.9" y="106.1">C13</text>
<text x="12.6" y="113.7">J8</text>
<text x="25.3" y="108.6">GND</text>
<text x="130.7" y="108.6">R22</text>
<text x="154.8" y="108.6">ZD7</text>
<text x="36.8" y="116.3">GND</text>
<text x="49.5" y="116.3">GND</text>
<text x="62.2" y="116.3">GND</text>
<text x="114.2" y="118.8">GND</text>
<text x="125.5" y="118.8">+3V3</text>
<text x="138.4" y="118.8">GND</text>
<text x="151.1" y="118.8">GND</text>
<text x="101.5" y="121.3">J9</text>
<text x="53.2" y="131.5">ZD8</text>
<text x="65.9" y="131.5">C14</text>
<text x="25.3" y="134">GND</text>
<text x="12.6" y="139.1">J10</text>
<text x="36.8" y="141.7">GND</text>
<text x="49.5" y="141.7">GND</text>
<text x="62.2" y="141.7">GND</text>
<text x="114.2" y="141.7">GND</text>
<text x="142.1" y="139.1">ZD9</text>
<text x="154.8" y="139.1">C15</text>
<text x="125.7" y="149.3">GND</text>
<text x="138.4" y="149.3">GND</text>
<text x="151.1" y="149.3">GND</text>
<text x="25.3" y="159.4">GND</text>
<text x="53.2" y="156.9">ZD10</text>
<text x="65.9" y="156.9">C16</text>
<text x="208.2" y="159.4">GND</text>
<text x="246.3" y="159.4">GND</text>
<text x="36.8" y="167.1">GND</text>
<text x="49.5" y="167.1">GND</text>
<text x="62.2" y="167.1">GND</text>
</g>
<g font-size="2.2" fill="#00f">
<text x="119.3" y="17.2">10k</text>
<text x="43.1" y="23.6">100k</text>
<text x="76.1" y="21">SNARE 1 - RIM</text>
<text x="125.6" y="26.1">1M</text>
<text x="138.3" y="26.1">BZT52C3V3</text>
<text x="152.3" y="26.1">10nF</text>
<text x="165" y="28.6">RIDE CYMBAL</text>
<text x="12.6" y="32.4">PJ-612</text>
<text x="40.5" y="32.4">1M</text>
<text x="53.2" y="32.4">BZT52C3V310nF</text>
<text x="101.5" y="32.4">PJ-612</text>
<text x="132" y="31.2">100k</text>
<text x="165" y="38.8">EDGE/BELL RIDE</text>
<text x="76.1" y="46.4">SNARE 1 - HEAD</text>
<text x="156.1" y="45.1">4.7k</text>
<text x="217.7" y="46.4">MOSI</text>
<text x="218.8" y="43.9">SCK</text>
<text x="43.1" y="49">100k</text>
<text x="218.8" y="49">RES</text>
<text x="220.2" y="51.5">DC</text>
<text x="272.5" y="51.9" transform="rotate(-90 272.5 51.9)">ROUT</text>
<text x="277.6" y="51.9" transform="rotate(-90 277.6 51.9)">LOUT</text>
<text x="40.5" y="57.8">1M</text>
<text x="53.2" y="57.8">BZT52C3V310nF</text>
<text x="119.3" y="55.3">10k</text>
<text x="220.3" y="54">CS</text>
<text x="125.6" y="64.2">1M</text>
<text x="138.3" y="64.2">BZT52C3V310nF</text>
<text x="76.1" y="71.8">FLOOR TOM</text>
<text x="101.5" y="70.5">PJ-612</text>
<text x="132" y="69.3">100k</text>
<text x="165" y="66.7">CRASH CYMBAL</text>
<text x="228.9" y="71.8">BCK</text>
<text x="12.6" y="75.6">PJ-612</text>
<text x="43.1" y="74.4">100k</text>
<text x="165" y="76.9">EDGE/BELL CRASH</text>
<text x="227.6" y="76.9">LRCK</text>
<text x="229.7" y="74.4">DIN</text>
<text x="40.5" y="83.2">1M</text>
<text x="53.2" y="83.2">BZT52C3V310nF</text>
<text x="156.1" y="83.2">4.7k</text>
<text x="247.5" y="89.6">PCM5102</text>
<text x="12.6" y="101">PJ-612</text>
<text x="43.1" y="99.8">100k</text>
<text x="76.1" y="97.2">TOM 1</text>
<text x="144.7" y="99.8">100k</text>
<text x="165" y="97.2">HI HAT CTRL</text>
<text x="197.5" y="107.4">TOM 1</text>
<text x="255.1" y="107.4">HI HAT</text>
<text x="40.5" y="108.6">1M</text>
<text x="53.2" y="108.6">BZT52C3V310nF</text>
<text x="101.5" y="108.6">PJ-612</text>
<text x="130.7" y="111.2">10k</text>
<text x="142.1" y="111.2">1M</text>
<text x="154.8" y="111.2">BZT52C3V3</text>
<text x="191" y="112.5">FLOOR TOM</text>
<text x="197.5" y="109.9">TOM 2</text>
<text x="255.1" y="109.9">HI HAT CTRL</text>
<text x="255.1" y="112.5">BCK</text>
<text x="186.5" y="115">SNARE 1 - HEAD</text>
<text x="198.5" y="117.5">POT1</text>
<text x="255.1" y="115">RES</text>
<text x="255.1" y="117.5">DC</text>
<text x="43.1" y="125.2">100k</text>
<text x="76.1" y="122.6">TOM 2</text>
<text x="255.1" y="120.1">CS</text>
<text x="12.6" y="126.4">PJ-612</text>
<text x="165" y="130.2">HI HAT</text>
<text x="186.7" y="130.2">CRASH CYMBAL</text>
<text x="188.7" y="127.7">SNARE 1 - RIM</text>
<text x="40.5" y="134">1M</text>
<text x="53.2" y="134">BZT52C3V310nF</text>
<text x="101.5" y="134">PJ-612</text>
<text x="132" y="132.8">100k</text>
<text x="189.1" y="135.3">RIDE CYMBAL</text>
<text x="199.1" y="137.9">KICK</text>
<text x="255.1" y="137.9">BTN3</text>
<text x="255.1" y="135.3">BTN2</text>
<text x="255.1" y="132.8">BTN1</text>
<text x="129.4" y="141.7">1M</text>
<text x="142.1" y="141.7">BZT52C3V310nF</text>
<text x="198.6" y="140.4">MOSI</text>
<text x="199.7" y="142.9">SCK</text>
<text x="255.1" y="142.9">DIN</text>
<text x="255.1" y="140.4">LRCK</text>
<text x="76.1" y="148">KICK</text>
<text x="183.4" y="145.5">EDGE/BELL CRASH</text>
<text x="185.9" y="148">EDGE/BELL RIDE</text>
<text x="12.6" y="151.8">PJ-612</text>
<text x="43.1" y="150.6">100k</text>
<text x="40.5" y="159.4">1M</text>
<text x="53.2" y="159.4">BZT52C3V310nF</text>
</g>
<g font-size="2.2">
<text x="25.3" y="20">3</text>
<text x="25.3" y="22.5">5</text>
<text x="114.2" y="20">3</text>
<text x="114.2" y="22.5">5</text>
<text x="25.3" y="25.1">6</text>
<text x="25.3" y="27.6">7</text>
<text x="114.2" y="25.1">6</text>
<text x="114.2" y="27.6">7</text>
<text x="25.3" y="30.1">4</text>
<text x="114.2" y="30.1">4</text>
<text x="236" y="37.8">1</text>
<text x="236" y="40.3">2</text>
<text x="238.3" y="39">1</text>
<text x="238.3" y="41.6">2</text>
<text x="236" y="42.8">3</text>
<text x="236" y="45.4">4</text>
<text x="236" y="47.9">5</text>
<text x="238.3" y="44.1">3</text>
<text x="238.3" y="46.6">4</text>
<text x="236" y="50.5">6</text>
<text x="236" y="53">7</text>
<text x="238.3" y="49.2">5</text>
<text x="238.3" y="51.7">6</text>
<text x="114.2" y="58.1">3</text>
<text x="236" y="55.5">8</text>
<text x="238.3" y="54.3">7</text>
<text x="238.3" y="56.8">8</text>
<text x="25.3" y="63.2">3</text>
<text x="25.3" y="65.7">5</text>
<text x="114.2" y="60.6">5</text>
<text x="114.2" y="63.2">6</text>
<text x="114.2" y="65.7">7</text>
<text x="256" y="65.3" transform="rotate(-90 256 65.3)">7</text>
<text x="258.5" y="65.3" transform="rotate(-90 258.5 65.3)">8</text>
<text x="261" y="65.3" transform="rotate(-90 261 65.3)">9</text>
<text x="263.6" y="65.9" transform="rotate(-90 263.6 65.9)">10</text>
<text x="266.1" y="65.9" transform="rotate(-90 266.1 65.9)">11</text>
<text x="268.7" y="65.9" transform="rotate(-90 268.7 65.9)">12</text>
<text x="271.2" y="65.9" transform="rotate(-90 271.2 65.9)">13</text>
<text x="273.7" y="65.9" transform="rotate(-90 273.7 65.9)">14</text>
<text x="276.3" y="65.9" transform="rotate(-90 276.3 65.9)">15</text>
<text x="25.3" y="68.2">6</text>
<text x="25.3" y="70.8">7</text>
<text x="114.2" y="68.2">4</text>
<text x="245.6" y="68">1</text>
<text x="245.6" y="70.5">2</text>
<text x="248" y="69.3">SCK</text>
<text x="248" y="71.8">BCK</text>
<text x="257.2" y="70.4" transform="rotate(-90 257.2 70.4)">FLT</text>
<text x="264.9" y="71" transform="rotate(-90 264.9 71)">FMT</text>
<text x="267.4" y="71.9" transform="rotate(-90 267.4 71.9)">A3V3</text>
<text x="25.3" y="73.3">4</text>
<text x="245.6" y="73.1">3</text>
<text x="245.6" y="75.6">4</text>
<text x="248" y="74.4">DIN</text>
<text x="248" y="76.9">LCK</text>
<text x="259.8" y="72.9" transform="rotate(-90 259.8 72.9)">DEMP</text>
<text x="262.3" y="72.6" transform="rotate(-90 262.3 72.6)">XSMT</text>
<text x="269.9" y="72.9" transform="rotate(-90 269.9 72.9)">AGND</text>
<text x="272.5" y="72.8" transform="rotate(-90 272.5 72.8)">ROUT</text>
<text x="275" y="72.9" transform="rotate(-90 275 72.9)">AGND</text>
<text x="277.6" y="72.4" transform="rotate(-90 277.6 72.4)">LOUT</text>
<text x="245.6" y="78.2">5</text>
<text x="245.6" y="80.7">6</text>
<text x="248" y="79.4">GND</text>
<text x="248" y="82">VIN</text>
<text x="25.3" y="88.6">3</text>
<text x="25.3" y="91.1">5</text>
<text x="25.3" y="93.6">6</text>
<text x="25.3" y="98.7">4</text>
<text x="25.3" y="96.2">7</text>
<text x="114.2" y="96.2">3</text>
<text x="114.2" y="98.7">5</text>
<text x="114.2" y="101.3">6</text>
<text x="217" y="98.2">1</text>
<text x="217" y="100.8">2</text>
<text x="219.3" y="99.5">3V3</text>
<text x="235.4" y="99.5">GND</text>
<text x="241.3" y="100.8">43</text>
<text x="241.3" y="98.2">44</text>
<text x="114.2" y="106.3">4</text>
<text x="114.2" y="103.8">7</text>
<text x="217" y="103.3">3</text>
<text x="217" y="105.9">4</text>
<text x="219.3" y="102">3V3</text>
<text x="219.3" y="104.6">RST</text>
<text x="219.3" y="107.1">GPIO4</text>
<text x="233.6" y="107.1">GPIO1</text>
<text x="235.6" y="104.6">RXD</text>
<text x="235.9" y="102">TXD</text>
<text x="241.3" y="105.9">41</text>
<text x="241.3" y="103.3">42</text>
<text x="25.3" y="114">3</text>
<text x="217" y="108.4">5</text>
<text x="217" y="110.9">6</text>
<text x="217" y="113.5">7</text>
<text x="219.3" y="109.7">GPIO5</text>
<text x="219.3" y="112.2">GPIO6</text>
<text x="232.4" y="112.2">GPIO42</text>
<text x="233.6" y="109.7">GPIO2</text>
<text x="241.3" y="113.5">38</text>
<text x="241.3" y="110.9">39</text>
<text x="241.3" y="108.4">40</text>
<text x="25.3" y="116.5">5</text>
<text x="25.3" y="119">6</text>
<text x="217" y="116">8</text>
<text x="217" y="118.6">9</text>
<text x="219.3" y="114.7">GPIO7</text>
<text x="219.3" y="117.3">GPIO15</text>
<text x="219.3" y="119.8">GPIO16</text>
<text x="232.4" y="119.8">GPIO39</text>
<text x="232.4" y="117.3">GPIO40</text>
<text x="232.4" y="114.7">GPIO41</text>
<text x="241.3" y="118.6">36</text>
<text x="241.3" y="116">37</text>
<text x="25.3" y="124.1">4</text>
<text x="25.3" y="121.6">7</text>
<text x="114.2" y="121.6">3</text>
<text x="114.2" y="124.1">5</text>
<text x="215.8" y="121.1">10</text>
<text x="215.8" y="123.6">11</text>
<text x="219.3" y="122.4">GPIO17</text>
<text x="219.3" y="124.9">GPIO18</text>
<text x="232.4" y="124.9">GPIO37</text>
<text x="232.4" y="122.4">GPIO38</text>
<text x="241.3" y="123.6">34</text>
<text x="241.3" y="121.1">35</text>
<text x="114.2" y="131.7">4</text>
<text x="114.2" y="126.7">6</text>
<text x="114.2" y="129.2">7</text>
<text x="215.8" y="126.2">12</text>
<text x="215.8" y="128.7">13</text>
<text x="215.8" y="131.3">14</text>
<text x="219.3" y="127.4">GPIO8</text>
<text x="219.3" y="130">GPIO3</text>
<text x="232.4" y="130">GPIO35</text>
<text x="232.4" y="127.4">GPIO36</text>
<text x="241.3" y="131.3">31</text>
<text x="241.3" y="128.7">32</text>
<text x="241.3" y="126.2">33</text>
<text x="215.8" y="133.8">15</text>
<text x="215.8" y="136.3">16</text>
<text x="219.3" y="132.5">GPIO46</text>
<text x="219.3" y="135.1">GPIO9</text>
<text x="219.3" y="137.6">GPIO10</text>
<text x="232.4" y="137.6">GPIO48</text>
<text x="232.4" y="135.1">GPIO45</text>
<text x="233.6" y="132.5">GPIO0</text>
<text x="241.3" y="136.3">29</text>
<text x="241.3" y="133.8">30</text>
<text x="25.3" y="139.4">3</text>
<text x="25.3" y="141.9">5</text>
<text x="215.8" y="138.9">17</text>
<text x="215.8" y="141.4">18</text>
<text x="215.8" y="144">19</text>
<text x="219.3" y="140.1">GPIO11</text>
<text x="219.3" y="142.7">GPIO12</text>
<text x="232.4" y="142.7">GPIO21</text>
<text x="232.4" y="140.1">GPIO47</text>
<text x="241.3" y="144">26</text>
<text x="241.3" y="141.4">27</text>
<text x="241.3" y="138.9">28</text>
<text x="25.3" y="149.5">4</text>
<text x="25.3" y="144.4">6</text>
<text x="25.3" y="147">7</text>
<text x="215.8" y="146.5">20</text>
<text x="215.8" y="149">21</text>
<text x="219.3" y="145.2">GPIO13</text>
<text x="219.3" y="147.8">GPIO14</text>
<text x="232.4" y="147.8">GPIO19</text>
<text x="232.4" y="145.2">GPIO20</text>
<text x="241.3" y="149">24</text>
<text x="241.3" y="146.5">25</text>
<text x="215.8" y="151.6">22</text>
<text x="219.3" y="150.3">5V</text>
<text x="219.3" y="152.8">GND</text>
<text x="235.4" y="152.8">GND</text>
<text x="235.4" y="150.3">GND</text>
<text x="241.3" y="151.6">23</text>
</g>
<g font-size="1.5" fill="#000080">
<text x="43.1" y="18.5">R5</text>
<text x="125.6" y="23.6">R8</text>
<text x="40.5" y="29.9">R6</text>
<text x="132" y="26.1">R7</text>
<text x="43.1" y="43.9">R9</text>
<text x="40.5" y="55.3">R10</text>
<text x="125.6" y="61.7">R14</text>
<text x="132" y="64.2">R12</text>
<text x="43.1" y="69.3">R13</text>
<text x="40.5" y="80.7">R15</text>
<text x="43.1" y="94.7">R17</text>
<text x="144.7" y="94.7">R19</text>
<text x="218.3" y="95.9">U4</text>
<text x="40.5" y="106.1">R20</text>
<text x="142.1" y="108.6">R21</text>
<text x="43.1" y="120.1">R23</text>
<text x="40.5" y="131.5">R24</text>
<text x="132" y="127.7">R25</text>
<text x="129.4" y="139.1">R26</text>
<text x="43.1" y="145.5">R27</text>
<text x="40.5" y="156.9">R28</text>
</g>
<text font-size="1.5" fill="#00f" x="218.3" y="156.9">ESP32-S3-N16R8</text>
</svg>
